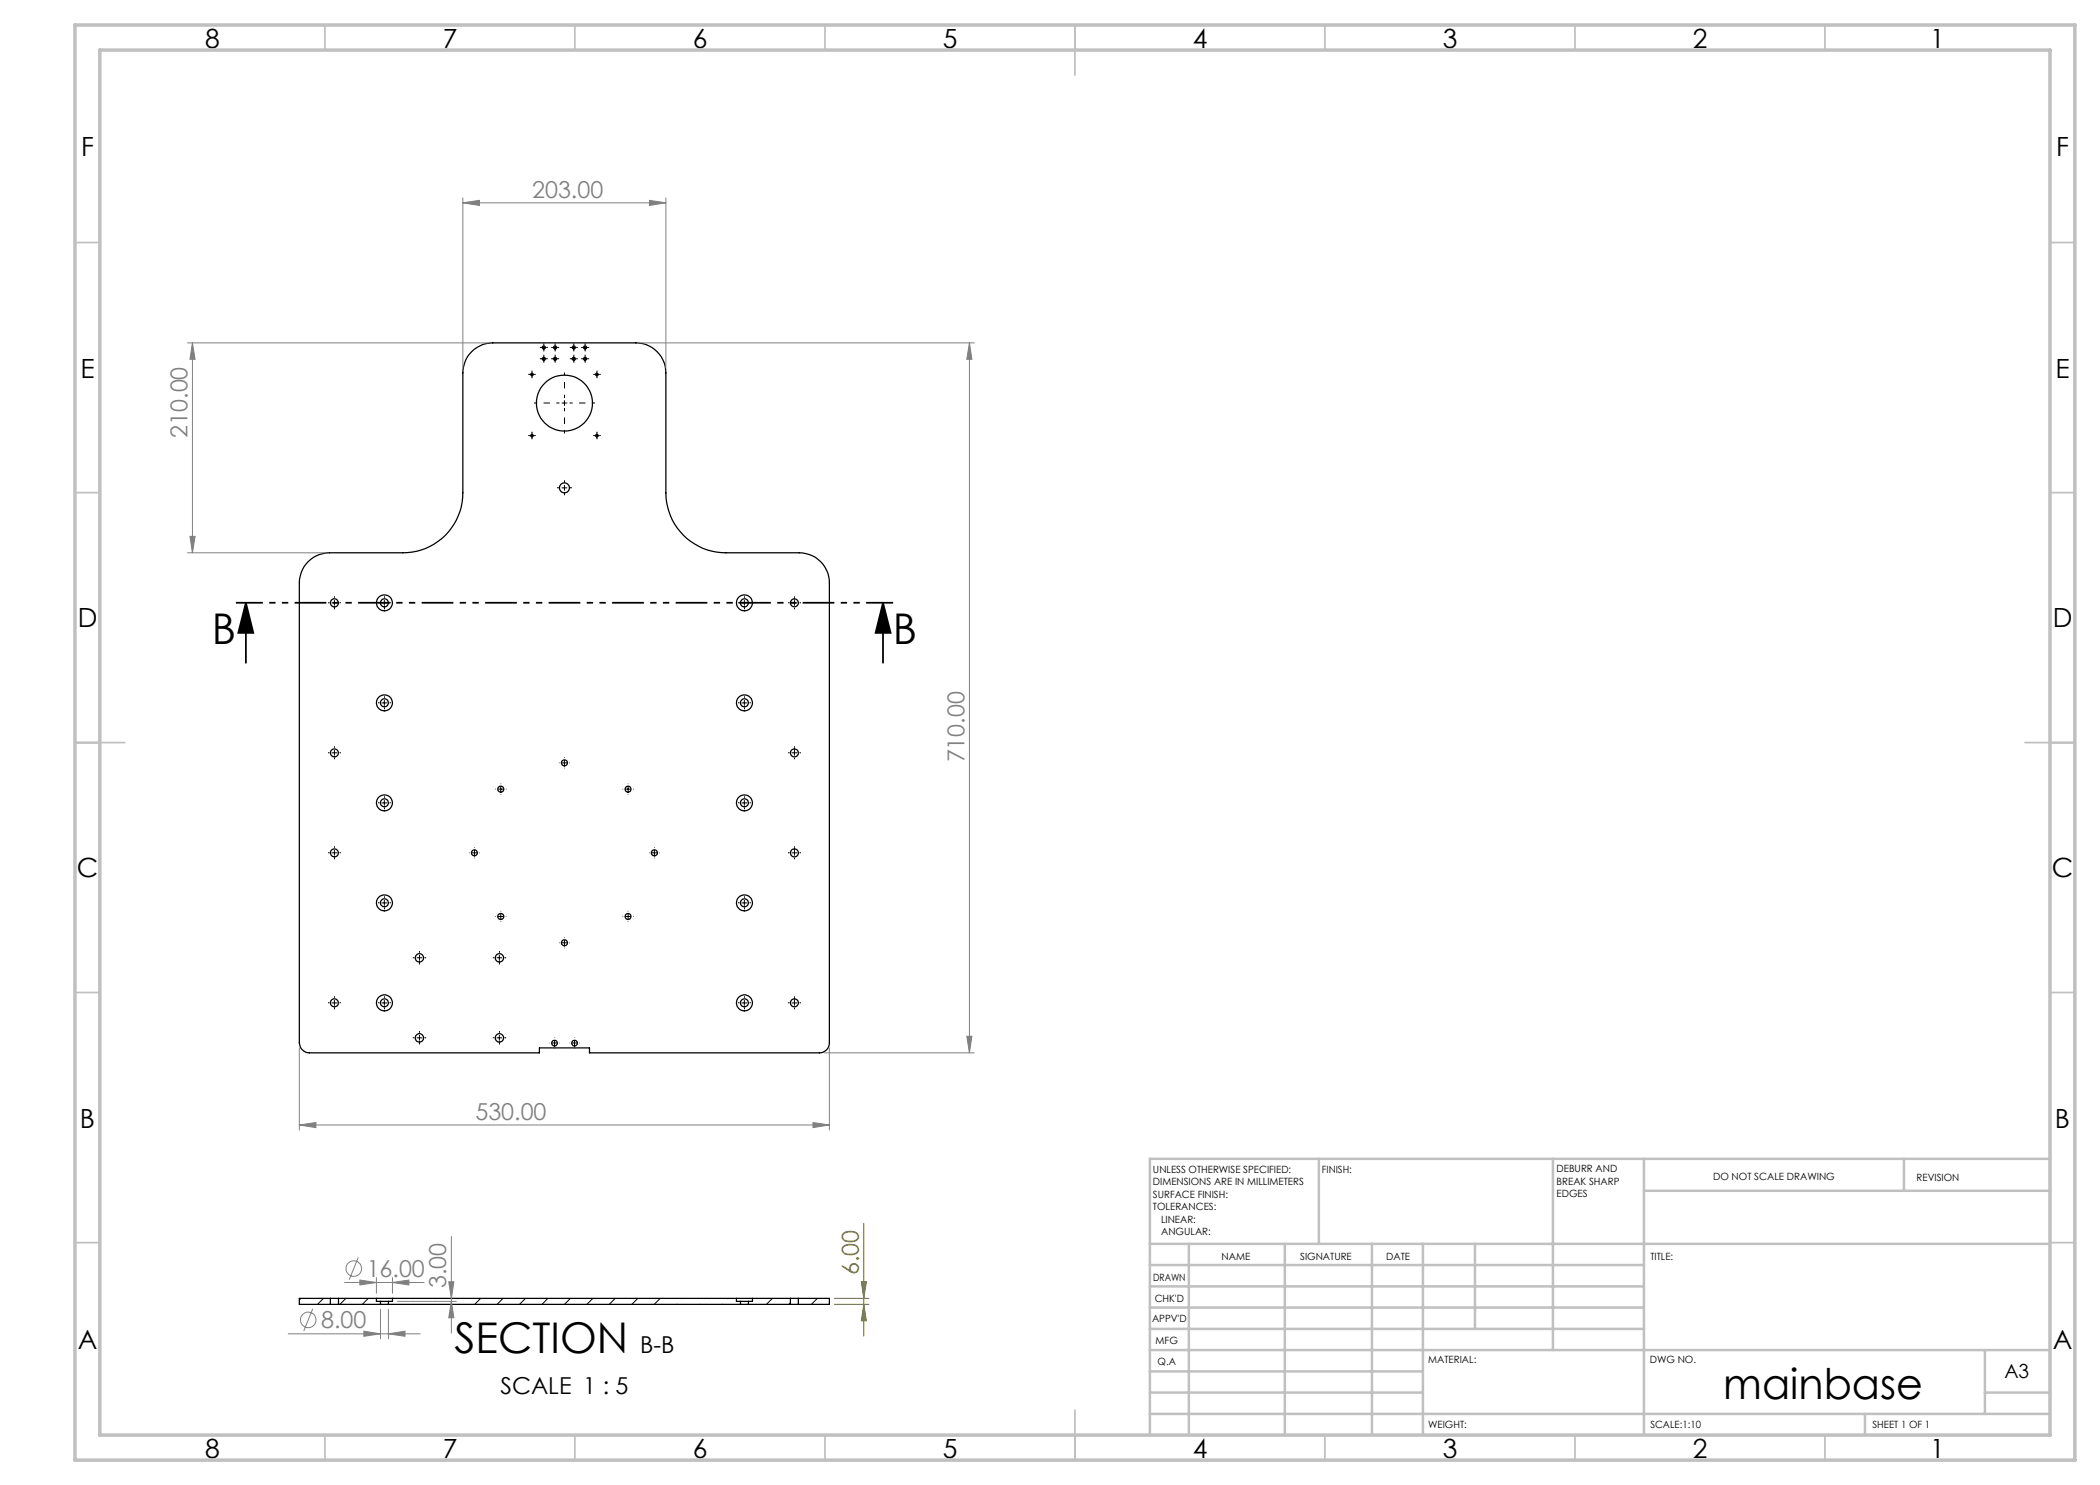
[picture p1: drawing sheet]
<svg xmlns="http://www.w3.org/2000/svg" width="420mm" height="297mm" viewBox="0 0 420 297" stroke-linecap="round" stroke-linejoin="round" font-family="sans-serif">
<g fill="none" stroke="#000" stroke-width=".25">
<path d="M94.3 70.3l1.1-.8a5.5 5.5 0 0 1 3.2-.9h28.6a6 6 0 0 1 6 6v24a12 12 0 0 0 12 12h14.7a6 6 0 0 1 6 6v92a1.99 1.99 0 0 1-2 2h-46v-1h-10v1h-46a2.05 2.05 0 0 1-2-2v-92a6 6 0 0 1 6-6h14.7a11.9 11.9 0 0 0 12-12v-24l.1-1.4a5.6 5.6 0 0 1 1.6-2.9zM66.1 259.7h1.6M66.1 259.7h-6.2v1.2h6.2M66.1 259.7v1.2M67.7 259.7h7.6M67.7 259.7v1.2M75.3 259.7h3.2M75.3 259.7v.6h.8M78.5 259.7v.6h-.8M78.5 259.7h68.8M147.3 259.7h3.2M147.3 259.7v.6h.8"/>
<path d="M150.5 259.7h7.6M150.5 259.7v.6h-.8M158.1 259.7h1.6M158.1 259.7v1.2M159.7 259.7h6.2v1.2h-6.2M159.7 259.7v1.2M66.1 260.9h1.6M67.7 260.9h8.4M76.1 260.3h1.6M76.1 260.9h1.6M76.1 260.3v.6M77.7 260.9h70.4"/>
<path d="M77.7 260.3v.6M148.1 260.3h1.6M148.1 260.9h1.6M148.1 260.3v.6M149.7 260.9h8.4M149.7 260.3v.6M158.1 260.9h1.6"/>
<circle cx="106.4" cy="74.9" r=".25"/>
<circle cx="108.8" cy="69.5" r=".31"/>
<circle cx="108.8" cy="71.8" r=".31"/>
<circle cx="111" cy="69.5" r=".31"/>
<circle cx="111" cy="71.8" r=".31"/>
<circle cx="114.8" cy="69.5" r=".31"/>
<circle cx="114.8" cy="71.8" r=".31"/>
<circle cx="117" cy="69.5" r=".31"/>
<circle cx="117" cy="71.8" r=".31"/>
<circle cx="119.4" cy="74.9" r=".25"/>
<circle cx="106.4" cy="87.1" r=".25"/>
<circle cx="112.9" cy="80.6" r="5.6"/>
<circle cx="112.9" cy="97.6" r="1"/>
<circle cx="119.4" cy="87.1" r=".25"/>
<circle cx="66.9" cy="120.6" r=".8"/>
<circle cx="76.9" cy="120.6" r="1.59"/>
<circle cx="76.9" cy="120.6" r=".8"/>
<circle cx="148.9" cy="120.6" r="1.59"/>
<circle cx="148.9" cy="120.6" r=".8"/>
<circle cx="158.9" cy="120.6" r=".8"/>
<circle cx="66.9" cy="150.6" r=".8"/>
<circle cx="76.9" cy="140.6" r="1.59"/>
<circle cx="76.9" cy="140.6" r=".8"/>
<circle cx="100.2" cy="157.8" r=".6"/>
<circle cx="112.9" cy="152.6" r=".61"/>
<circle cx="125.6" cy="157.8" r=".59"/>
<circle cx="148.9" cy="140.6" r="1.59"/>
<circle cx="148.9" cy="140.6" r=".8"/>
<circle cx="158.9" cy="150.6" r=".8"/>
<circle cx="66.9" cy="170.6" r=".8"/>
<circle cx="76.9" cy="160.6" r="1.59"/>
<circle cx="76.9" cy="160.6" r=".8"/>
<circle cx="94.9" cy="170.6" r=".59"/>
<circle cx="130.9" cy="170.6" r=".6"/>
<circle cx="148.9" cy="160.6" r="1.59"/>
<circle cx="148.9" cy="160.6" r=".8"/>
<circle cx="158.9" cy="170.6" r=".8"/>
<circle cx="76.9" cy="180.6" r="1.59"/>
<circle cx="76.9" cy="180.6" r=".8"/>
<circle cx="83.9" cy="191.6" r=".83"/>
<circle cx="99.9" cy="191.6" r=".83"/>
<circle cx="100.2" cy="183.3" r=".61"/>
<circle cx="112.9" cy="188.6" r=".6"/>
<circle cx="125.6" cy="183.3" r=".6"/>
<circle cx="148.9" cy="180.6" r="1.59"/>
<circle cx="148.9" cy="180.6" r=".8"/>
<circle cx="66.9" cy="200.6" r=".8"/>
<circle cx="76.9" cy="200.6" r="1.59"/>
<circle cx="76.9" cy="200.6" r=".8"/>
<circle cx="83.9" cy="207.6" r=".84"/>
<circle cx="99.9" cy="207.6" r=".84"/>
<circle cx="110.9" cy="208.6" r=".57"/>
<circle cx="114.9" cy="208.6" r=".58"/>
<circle cx="148.9" cy="200.6" r="1.59"/>
<circle cx="148.9" cy="200.6" r=".8"/>
<circle cx="158.9" cy="200.6" r=".8"/>
</g>
<g fill="none" stroke="#000" stroke-width=".2">
<path d="M105.9 74.9h1M106.4 74.4v1M108.2 71.8h1.1M108.2 69.5h1.1M108.8 69v1M108.8 71.3v1M110.5 71.8h1M110.5 69.5h1M111 69v1M111 71.3v1M114.3 71.8h1M114.3 69.5h1"/>
<path d="M114.8 69v1M114.8 71.3v1M116.5 71.8h1M116.5 69.5h1M117 69v1M117 71.3v1M118.9 74.9h1M119.4 74.4v1M105.9 87.1h1M106.4 86.6v1M112.4 97.6h1M112.4 80.6h1"/>
<path d="M112.9 80.1v1M112.9 97.1v1M118.9 87.1h1M119.4 86.6v1M66.4 120.6h1M66.9 120.1v1M76.4 120.6h1M76.9 120.1v1M148.4 120.6h1M148.9 120.1v1M158.4 120.6h1M158.9 120.1v1"/>
<path d="M66.4 150.6h1M66.9 150.1v1M76.4 140.6h1M76.9 140.1v1M99.7 157.8h.9M100.2 157.3v1.1M112.4 152.6h1M112.9 152.1v1M125.1 157.8h1M125.6 157.3v1.1M148.4 140.6h1M148.9 140.1v1"/>
<path d="M158.4 150.6h1M158.9 150.1v1M66.4 170.6h1M66.9 170.1v1M76.4 160.6h1M76.9 160.1v1M94.4 170.6h1M94.9 170.1v1M130.4 170.6h1M130.9 170.1v1M148.4 160.6h1M148.9 160.1v1"/>
<path d="M158.4 170.6h1M158.9 170.1v1M76.4 180.6h1M76.9 180.1v1M83.4 191.6h1M83.9 191.1v1M99.4 191.6h1M99.7 183.3h.9M99.9 191.1v1M100.2 182.8v1M112.4 188.6h1M112.9 188.1v1"/>
<path d="M125.1 183.3h1M125.6 182.8v1M148.4 180.6h1M148.9 180.1v1M66.4 200.6h1M66.9 200.1v1M76.4 200.6h1M76.9 200.1v1M83.4 207.6h1M83.9 207.1v1M99.4 207.6h1M99.9 207.1v1"/>
<path d="M110.4 208.6h1M110.9 208.1v1M114.4 208.6h1M114.9 208.1v1M148.4 200.6h1M148.9 200.1v1M158.4 200.6h1M158.9 200.1v1M60.2 259.7l-.3 .3M64.7 259.7l-1.2 1.2M69.2 259.7l-1.2 1.2M73.7 259.7l-1.2 1.2"/>
<path d="M82.7 259.7h-.1M87.1 259.7h.1M91.6 259.7h-.1M96.1 259.7l-1.2 1.2M100.5 259.7l-1.1 1.2M105 259.7l-1.1 1.2M109.5 259.7l-1.1 1.2M114.1 259.7l-1.2 1.2M118.6 259.7l-1.2 1.2M123 259.7l-1.2 1.2M127.6 259.7l-1.2 1.2M132 259.7l-1.2 1.2"/>
<path d="M136.5 259.7h.1M141 259.7h-.1M145.5 259.7h.1M154.4 259.7l-1.1 1.2M163.4 259.7l-1.1 1.2M135.3 260.9h.1M139.8 260.9h.1M144.3 260.9h.1M158.1 260.6l-.3 .3"/>
</g>
<g fill="none" stroke="#808080" stroke-width=".2">
<path d="M92.6 39.6v34M133.2 39.6v34M92.6 40.6l3.3-.5v1zM92.6 40.6h40.6M129.9 40.1l3.3 .5-3.3 .5zM37.5 68.6h60.1M38.5 68.6l.5 3.3h-1zM38.5 68.6v42M128.2 68.6h66.7M193.9 68.6l.5 3.3h-1zM193.9 68.6v142M37.5 110.6h27.4"/>
<path d="M38 107.3h1l-.5 3.3zM59.9 209.6v16.4M164.9 210.6h30M165.9 209.6v16.4M193.4 207.3h1l-.5 3.3zM59.9 225l3.3-.5v1zM59.9 225h106M162.6 224.5l3.3 .5-3.3 .5zM68.9 256.5h15.9M71.6 251.5l-1.8 4.4M72 256l3.3 .5-3.3 .5zM75.3 255.5v3.2"/>
<path d="M78.5 256.5l3.3-.5v1zM78.5 255.5v3.2M89.7 256.4h1.1l-.5 3.3zM90.3 247.3v19.3M57.6 266.8h26.4M62.5 261.8l-1.8 4.4M72.8 266.2l3.3 .6-3.3 .5zM76.1 261.9v5.9M77.7 266.8l3.3-.6v1.1zM77.7 261.9v5.9M79.5 260.3h11.8M90.3 260.3l.5 3.3h-1.1z"/>
<circle cx="70.8" cy="253.7" r="1.56"/>
<circle cx="61.7" cy="264" r="1.55"/>
</g>
<path d="M49.2 120.6l1.5 6h-3zM49.2 120.6v12M176.6 120.6l1.5 6h-3zM176.6 120.6v12" fill="none" stroke="#000" stroke-width=".35"/>
<path d="M166.9 259.7h6.9M172.3 256.4h1l-.5 3.3zM172.8 244.7v22.5M166.9 260.9h6.9M172.8 260.9l.5 3.3h-1z" fill="none" stroke="#808000" stroke-width=".2"/>
<g fill="none" stroke="#000" stroke-width=".2" stroke-dasharray="15.2 1.3 1.3 1.3" stroke-linecap="butt">
<path d="M105.9 74.9h-.3M106.4 74.4v-.3M106.4 75.4v.2M106.9 74.9h.2M108.3 71.7h-.3M108.3 69.5h-.3M108.8 71.2v-.3M108.8 72.2v.3M108.8 69v-.3M108.8 70v.3M109.3 71.7h.3M109.3 69.5h.3"/>
<path d="M110.5 71.7h-.3M110.5 69.5h-.3M111 71.2v-.3M111 72.2v.3M111 69v-.3M111 70v.3M111.5 71.7h.3M111.5 69.5h.3M114.3 71.7h-.3M114.3 69.5h-.3M114.8 71.2v-.3M114.8 72.2v.3"/>
<path d="M114.8 69v-.3M114.8 70v.3M115.3 71.7h.3M115.3 69.5h.3M116.5 71.7h-.3M116.5 69.5h-.3M117 71.2v-.3M117 72.2v.3M117 69v-.3M117 70v.3M117.5 71.7h.3M117.5 69.5h.3"/>
<path d="M118.9 74.9h-.3M119.4 74.4v-.3M119.4 75.4v.2M119.9 74.9h.2M105.9 87.1h-.3M106.4 86.6v-.3M106.4 87.6v.2M106.9 87.1h.2M111.9 97.6h-.5M112.9 96.6v-.5M112.9 98.6v.5M113.9 97.6h.5"/>
<path d="M118.9 87.1h-.3M119.4 86.6v-.3M119.4 87.6v.2M119.9 87.1h.2M66.9 119.6v-.3M76.9 119.6v-.3M148.9 119.6v-.3M158.9 119.6v-.3M65.9 120.6h-.3M66.9 121.6v.3M67.9 120.6h.3M75.9 120.6h-.3"/>
<path d="M76.9 121.6v.3M76.9 139.6v-.3M77.9 120.6h.3M147.9 120.6h-.3M148.9 121.6v.3M148.9 139.6v-.3M149.9 120.6h.3M157.9 120.6h-.3M158.9 121.6v.3M159.9 120.6h.3M65.9 150.6h-.3M66.9 149.6v-.3"/>
<path d="M66.9 151.6v.3M67.9 150.6h.3M75.9 140.6h-.3M76.9 159.6v-.3M76.9 141.6v.3M77.9 140.6h.3M99.2 157.8h-.1M100.2 156.8v-.1M100.2 158.8v.1M101.2 157.8h.1M111.9 152.6h-.1M112.9 151.6v-.1"/>
<path d="M112.9 153.6v.1M113.9 152.6h.1M124.6 157.8h-.1M125.6 156.8v-.1M125.6 158.8v.1M126.6 157.8h.1M147.9 140.6h-.3M148.9 159.6v-.3M148.9 141.6v.3M149.9 140.6h.3M157.9 150.6h-.3M158.9 149.6v-.3"/>
<path d="M158.9 151.6v.3M159.9 150.6h.3M65.9 170.6h-.3M66.9 169.6v-.3M66.9 171.6v.3M67.9 170.6h.3M75.9 160.6h-.3M76.9 161.6v.3M76.9 179.6v-.3M77.9 160.6h.3M93.9 170.6h-.1M94.9 169.6v-.1"/>
<path d="M94.9 171.6v.1M95.9 170.6h.1M129.9 170.6h-.1M130.9 169.6v-.1M130.9 171.6v.1M131.9 170.6h.1M147.9 160.6h-.3M148.9 161.6v.3M148.9 179.6v-.3M149.9 160.6h.3M157.9 170.6h-.3M158.9 169.6v-.3"/>
<path d="M158.9 171.6v.3M159.9 170.6h.3M66.9 199.6v-.3M75.9 180.6h-.3M76.9 199.6v-.3M76.9 181.6v.3M77.9 180.6h.3M82.9 191.6h-.3M83.9 190.6v-.4M83.9 192.6v.3M84.9 191.6h.3M98.9 191.6h-.3"/>
<path d="M99.2 183.3h-.1M99.9 190.6v-.4M99.9 192.6v.3M100.2 182.3v-.1M100.2 184.3v.1M100.9 191.6h.3M101.2 183.3h.1M111.9 188.6h-.1M112.9 187.6v-.1M112.9 189.6v.1M113.9 188.6h.1M124.6 183.3h-.1"/>
<path d="M125.6 182.3v-.1M125.6 184.3v.1M126.6 183.3h.1M147.9 180.6h-.3M148.9 199.6v-.3M148.9 181.6v.3M149.9 180.6h.3M158.9 199.6v-.3M65.9 200.6h-.3M66.9 201.6v.3M67.9 200.6h.3M75.9 200.6h-.3"/>
<path d="M76.9 201.6v.3M77.9 200.6h.3M82.9 207.6h-.3M83.9 206.6v-.4M83.9 208.6v.3M84.9 207.6h.3M98.9 207.6h-.3M99.9 206.6v-.4M99.9 208.6v.3M100.9 207.6h.3M109.9 208.6h-.1M110.9 207.6v-.1"/>
<path d="M110.9 209.6v.1M111.9 208.6h.1M113.9 208.6h-.1M114.9 207.6v-.1M114.9 209.6v.1M115.9 208.6h.1M147.9 200.6h-.3M148.9 201.6v.3M149.9 200.6h.3M157.9 200.6h-.3M158.9 201.6v.3M159.9 200.6h.3"/>
</g>
<path d="M112.9 79.6v-5.1M111.9 80.6h-5.1M112.9 81.6v5.1M113.9 80.6h5.1" fill="none" stroke="#000" stroke-width=".2" stroke-dasharray="15.2 1.3 1.3 1.3" stroke-dashoffset="14.6" stroke-linecap="butt"/>
<path d="M178.6 120.6h-131.4" fill="none" stroke="#000" stroke-width=".35" stroke-dasharray="6.3 1.3 1.3 1.3 1.3 1.3" stroke-dashoffset="1" stroke-linecap="butt"/>
<g fill="none" stroke="#c0c0c0" stroke-width=".35">
<path d="M65 5v5M115 5v5M165 5v5M215 5v10M265 5v5M315 5v5M365 5v5M15 48.5h5M410 48.5h5M15 98.5h5M410 98.5h5M15 148.5h10"/>
<path d="M405 148.5h10M15 198.5h5M410 198.5h5M15 248.5h5M410 248.5h5M65 287v5M115 287v5M165 287v5M215 282v10M265 287v5M315 287v5M365 287v5"/>
</g>
<g fill="none" stroke="#c0c0c0" stroke-width=".5">
<path d="M263.8 231.8v17M310.6 231.8v38.2M328.8 231.8v55.2M328.8 238.2h81.2M380.8 231.8v6.4M410 231.8h-180v55.2M230 248.8h180M230 257.3h98.8M230 253h98.8M237.8 248.8v38.2M257 248.8v38.2M274.4 248.8v38.2"/>
<path d="M284.6 248.8v38.2M295 248.8v17M230 265.8h98.8M230 261.5h98.8M230 278.5h54.6M230 274.3h54.6M230 270h180M397 278.5h13M397 270v12.8M230 282.8h180M373 282.8v4.2"/>
</g>
<path d="M15 5h400v287h-400zM20 10h390v277h-390z" fill="none" stroke="#c0c0c0" stroke-width=".7"/>
<path d="M176.6 120.6l1.5 6h-3zM49.2 120.6l1.5 6h-3z" fill="#000"/>
<path d="M172.3 256.4h1l-.5 3.3zM172.8 260.9l.5 3.3h-1z" fill="#808000"/>
<g fill="#808080">
<path d="M92.6 40.6l3.3-.5v1zM129.9 40.1l3.3 .5-3.3 .5zM72 256l3.3 .5-3.3 .5zM78.5 256.5l3.3-.5v1zM72.8 266.2l3.3 .6-3.3 .5zM77.7 266.8l3.3-.6v1.1z"/>
<path d="M162.6 224.5l3.3 .5-3.3 .5zM59.9 225l3.3-.5v1z"/>
<path d="M193.9 68.6l.5 3.3h-1zM193.4 207.3h1l-.5 3.3z"/>
<path d="M38.5 68.6l.5 3.3h-1zM38 107.3h1l-.5 3.3zM89.7 256.4h1.1l-.5 3.3zM90.3 260.3l.5 3.3h-1.1z"/>
</g>
<g font-size="8.5">
<text x="42.4" y="128.8">B</text>
<text x="178.6" y="128.8">B</text>
<text x="90.9" y="270.5">SECTION</text>
<text x="344.7" y="279.7">mainbase</text>
</g>
<g font-size="5.3">
<text x="41" y="9.5">8</text>
<text x="88.5" y="9.5">7</text>
<text x="138.5" y="9.5">6</text>
<text x="188.5" y="9.5">5</text>
<text x="238.5" y="9.5">4</text>
<text x="288.5" y="9.5">3</text>
<text x="338.5" y="9.5">2</text>
<text x="386" y="9.5">1</text>
<text x="16.2" y="31.3">F</text>
<text x="411.2" y="31.3">F</text>
<text x="16.1" y="75.5">E</text>
<text x="411.1" y="75.5">E</text>
<text x="15.5" y="125.5">D</text>
<text x="410.5" y="125.5">D</text>
<text x="15.4" y="175.5">C</text>
<text x="410.4" y="175.5">C</text>
<text x="16" y="225.5">B</text>
<text x="411" y="225.5">B</text>
<text x="15.5" y="269.8">A</text>
<text x="410.5" y="269.8">A</text>
<text x="41" y="291.5">8</text>
<text x="88.5" y="291.5">7</text>
<text x="138.5" y="291.5">6</text>
<text x="188.5" y="291.5">5</text>
<text x="238.5" y="291.5">4</text>
<text x="288.5" y="291.5">3</text>
<text x="338.5" y="291.5">2</text>
<text x="386" y="291.5">1</text>
</g>
<g font-size="4.7" fill="#808080">
<text x="106.4" y="39.5">203.00</text>
<text x="37.5" y="87.5" transform="rotate(-90 37.5 87.5)">210.00</text>
<text x="192.9" y="152.5" transform="rotate(-90 192.9 152.5)">710.00</text>
<text x="95.1" y="224">530.00</text>
<text x="73.3" y="255.4">16.00</text>
<text x="89.3" y="257.6" transform="rotate(-90 89.3 257.6)">3.00</text>
<text x="64.2" y="265.7">8.00</text>
</g>
<text font-size="4.7" fill="#808000" x="171.8" y="255" transform="rotate(-90 171.8 255)">6.00</text>
<g font-size="4.7">
<text x="128" y="270.5">B-B</text>
<text x="100.1" y="278.7">SCALE 1 : 5</text>
</g>
<text font-size="3.9" x="400.9" y="275.5">A3</text>
<g font-size="2">
<text x="230.6" y="234.6">UNLESS OTHERWISE SPECIFIED:</text>
<text x="230.6" y="237.1">DIMENSIONS ARE IN MILLIMETERS</text>
<text x="230.6" y="239.6">SURFACE FINISH:</text>
<text x="264.4" y="234.6">FINISH:</text>
<text x="311.3" y="234.5">DEBURR AND</text>
<text x="311.3" y="237">BREAK SHARP</text>
<text x="311.3" y="239.5">EDGES</text>
<text x="342.6" y="236">DO NOT SCALE DRAWING</text>
<text x="383.3" y="236.2">REVISION</text>
<text x="230.6" y="242.1">TOLERANCES:</text>
<text x="232.2" y="244.6">LINEAR:</text>
<text x="232.2" y="247.1">ANGULAR:</text>
<text x="244.3" y="252">NAME</text>
<text x="260" y="251.9">SIGNATURE</text>
<text x="277.2" y="251.9">DATE</text>
<text x="330.1" y="251.9">TITLE:</text>
<text x="230.6" y="256.1">DRAWN</text>
<text x="230.9" y="260.3">CHK'D</text>
<text x="230.4" y="264.4">APPV'D</text>
<text x="231.1" y="268.8">MFG</text>
<text x="231.5" y="273">Q.A</text>
<text x="285.6" y="272.5">MATERIAL:</text>
<text x="330" y="272.5">DWG NO.</text>
<text x="285.6" y="285.5">WEIGHT:</text>
<text x="330.1" y="285.6">SCALE:1:10</text>
<text x="374.5" y="285.6">SHEET 1 OF 1</text>
</g>
</svg>
